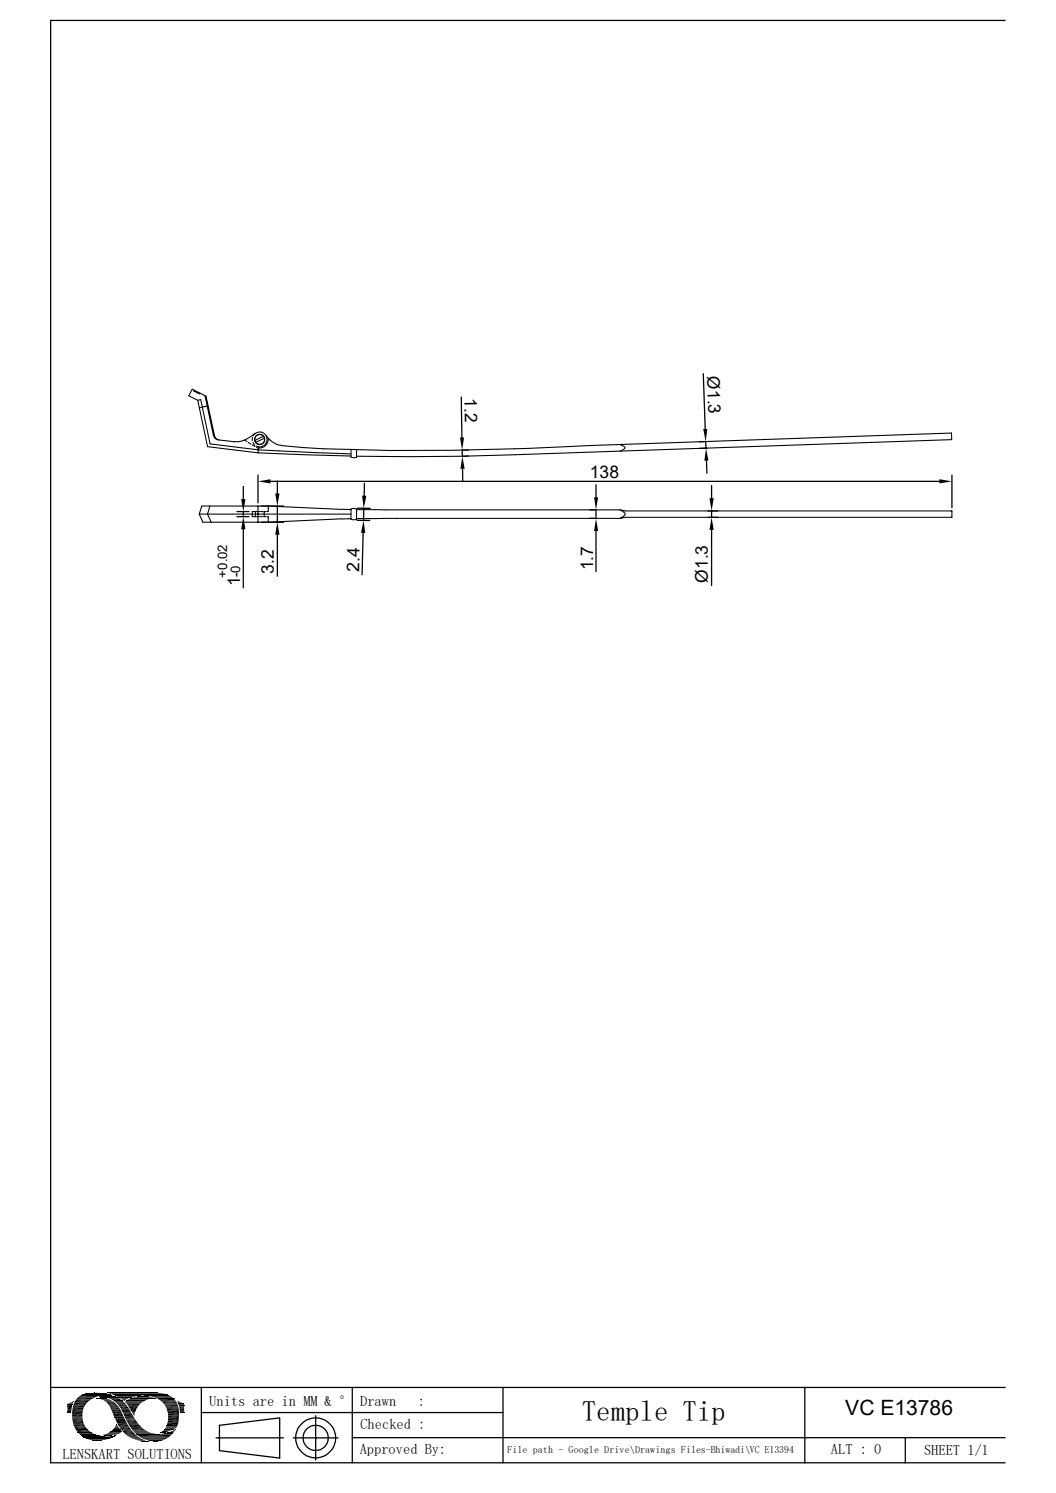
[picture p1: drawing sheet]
<svg xmlns="http://www.w3.org/2000/svg" width="210mm" height="297mm" viewBox="0 0 210 297" stroke-linecap="round" stroke-linejoin="round" font-family="sans-serif">
<g fill="none" stroke="#000" stroke-width=".21">
<path d="M38.7 77.6l-.1 .2 .1 .1M38.9 77.9l.2 .2M39.2 78.1l.2 .1M39.3 79.6l2 9.3 10 1.2M39.8 78.2l-.1 .2-.2-.1M40.8 78.7l1.7 8M39.9 81.1h-.3M40.3 80.9l-.3 .1M40.8 80.9h-.3M40.9 80.8h.5M42.5 86.7l.3 .5 .5 .3M42.7 86.7l-1.7-7.9-2.8-1.4-.7 1.3 1.8 .9 .6-.1 1.9 8.8 9.6 1.2 18.4 .8"/>
<path d="M42.7 86.7l.3 .5 .5 .3M43.3 87.5l3.4 .4M48.7 87.6l.4 .2M49.4 88l.5 .3M50.2 88.5l.5 .3M50.2 87v.7M50.3 88l.4 .6M50.6 86.3a5.2 5.2 0 0 1-3.9 1.5M50.7 86.3a1.48 1.48 0 0 1 2.4 .7 1.48 1.48 0 0 1-1.7 1.9M50.7 86.3l-.4 .4M51 88.7l.4 .2M51 89l.4 .2"/>
<path d="M51.3 90.1l18.5 .6M51.4 88.9l-.1 1.2M52.5 86.8l-1.8 .8M52.6 87.2l-1.8 .8M53 86.6l.6 .9M53.3 87.2a1.76 1.76 0 0 1-1.9 1.9M53.6 87.5l1.1 .8 1.3 .3M56 88.6l4.2 .4a537.8 537.8 0 0 0 56.8-.4l72.2-2.5 .1 1.4-97.4 3.3h-21M69.8 89.4v1.5l.6 .2 .5-.1v-1.5M123.3 88.4l.5 .3a.4 .4 0 0 1 .5 .4 .4 .4 0 0 1-.4 .4l-.6 .2M39.6 102.3h30.2M41.7 100.7l-.4 1.6 .7 1.6"/>
<path d="M50.8 102.6v.2M50.8 101.8v.1M50.8 102v.2M50.8 102.3v.2M51.3 100.7v3.2M51.6 101.8h-1.4v1h1.4M51.8 102.8h.4M51.8 101.8h.4M52.5 102.8h.3M52.5 101.8h.3M52.5 101.8v.1M52.5 102v.2"/>
<path d="M52.5 102.3v.2M52.5 102.6v.2M53 102.8h.3v.2M53.3 100.7l14.7 .6M53.3 101.6v.2h-.3M53.3 103v.3M53.3 103.4v.2M53.3 103.7v.2M53.3 100.7h-13.2l-.5 1.6 .7 1.6h13M53.3 100.7v.1M53.3 101v.2M53.3 101.3v.2"/>
<path d="M68 103.2l-14.7 .7M68.1 101.3h1.3M69.4 103.2l-1.3 .1M69.4 101.4h.4M69.4 103.2h.4M69.8 101.3l.6-.2 .5 .2M69.8 101.2v2.1l.6 .1 .5-.1v-2.1M70.9 101.4h52.4M123.3 101.4l1 .2h65v1.3h-65l-1 .2 .6-.3a.53 .53 0 0 0 .4-.5 .53 .53 0 0 0-.4-.6zM123.3 103.1l-52.4 .1M14.6 279.4h2.5M15 278.6h3"/>
<path d="M25 279.1h3.2M32.3 279h2.9M14.4 280.8h2.1M14.4 280.6h2.1M14.8 284h2.3M15.3 284.8h2.7M24.1 284.5h2.1M24.5 285h2.1M25 285.4h2.1M25.2 285.6h2.1M25.5 283.3h2.1M26.2 284.4h2.7"/>
<path d="M33.4 282h2.2"/>
<circle cx="51.6" cy="87.4" r=".98"/>
<circle cx="51.6" cy="87.4" r="1.02"/>
</g>
<g fill="none" stroke="#000" stroke-width=".25">
<path d="M199.9 4.1h-189.8v286.9h189.8M91.7 79l.2 8M139.9 74.3l.4 11M48.4 96.8v2.5M51.3 94.5v5.5M53.8 95.8h133M55.2 95.7v2.5M72.5 96.1l-.1 2.5M91.9 89.5v1.3M92 93.3v2.5M92 89.5h1.2M93.2 90.7l-1.1 .1"/>
<path d="M118.5 96.4v2.5M140.3 87.8l.1 1.4M140.5 91.7l.1 2.4M140.5 87.8l-1.4 .1M140.6 89.2h-1.5M141.5 96.6v2.5M189.3 94.5v6.5M47.1 101.8h2.4M47.1 102.8h2.4M48.4 101.8v1M48.4 105.3v11.6M51.9 100.7h4.5"/>
<path d="M51.9 103.9h4.5M55.2 100.7v3.2M55.2 106.4v8.2M71 103.5h2.5M71.1 101.1h2.5M72.2 106l-.2 8.3M72.3 101.1v2.4M117.3 101.4h1M117.3 103.1h1M118.5 101.4v1.7M118.5 105.6v8.1M140.8 101.6h1.9"/>
<path d="M140.8 102.9h1.9M141.5 101.6v1.3M141.5 105.4v11.1M10.1 276h189.8M14.8 278.8h2.9M15.5 277.9h4M40 276v15M70.1 276v15M100 276v15M160.1 276v15M14.4 282.3h2.1M15.1 284.5h2.6"/>
<path d="M23.7 283.9h2.1M24.7 285.2h2.2M25.2 282.8h2.1M33.1 280.1h2.4M33.1 280.4h2.5M33.4 281.8h2.2M40 281h60M43 286h13.4M43.6 283.5l12-1.4v8l-12-1.5zM58.3 286h8.9M62.8 281.6v8.9M70.1 286h129.8"/>
<path d="M180 286v5"/>
<circle cx="62.8" cy="286" r="2.51"/>
<circle cx="62.8" cy="286" r="4"/>
</g>
<g fill="#000">
<path d="M48 99.3h.8l-.4 2.5zM51.3 95.8l2.5-.5v.9zM54.7 98.2h.9l-.4 2.5zM72 98.6h.9l-.6 2.5zM91.5 87h.8l-.4 2.5zM91.9 90.8l.5 2.5h-.8zM118.2 98.9h.8l-.5 2.5zM139.9 85.3h.8l-.4 2.5zM140.4 89.2l.5 2.4-.8 .1zM141.1 99.1h.8l-.4 2.5zM186.8 95.3l2.5 .5-2.5 .4zM48.4 102.8l.4 2.5h-.8z"/>
<path d="M55.2 103.9l.4 2.5h-.9zM72.3 103.5l.3 2.5h-.8zM118.5 103.1l.5 2.5h-.8zM141.5 102.9l.4 2.5h-.8zM13.4 279.3h1zM13.4 279.3l1 .1zM13.4 279.4l1 .1h-1zM13.4 279.4h1v.1zM13.4 279.5l.9 .4h-.9zM13.4 279.5h1l-.1 .4zM13.4 279.9h.9zM13.4 279.9l.8 .4h-.8z"/>
<path d="M13.4 279.9h.9l-.1 .4zM13.5 279.3h.9zM13.8 279.2l.6 .1zM13.8 279.2h.6zM13.9 279.1h.6zM14.4 278.9h.1zM13.9 279.1l.5-.2 .1 .2zM14.4 278.9h.1v.2zM18.4 277.1h1.6zM18.8 277.1h1.2zM19.2 278.2h1.9zM19.3 278.2h1.8z"/>
<path d="M19.3 278.2h1.7zM19.5 278.1l1.5 .1zM19.6 278.1h1zM19.5 278.1h1.2zM19.6 278.1h1.1zM19.7 278.3h1.9zM19.8 277.9h.1zM19.6 278.1h.9zM19.9 278.1h.6zM20.1 278.3l1.7 .1zM19.9 278.1h.4zM20.2 278.1h.1z"/>
<path d="M20.3 278.4l1.6 .1zM20.4 278.5l1.8 .1h-1.4zM20.4 278.5h1.5l.3 .1zM20.6 277.7h1.8zM20.6 277.7h1.7zM20.7 277.7h1.6zM20.8 278.6l1.7 .2h-1.5zM20.8 278.6h1.4l.3 .2zM20.7 277.7h1.4zM21 277.7h1.1zM21 278.8h1.6zM21.1 278.8l1.7 .3h-1.5z"/>
<path d="M21.1 278.8h1.5l.2 .3zM21.3 277.7h.3zM21 277.7h.8zM21.3 277.7h.5zM21.3 279.1l1.8 .2h-1.6zM21.3 279.1h1.5l.3 .2zM21.5 279.3l1.8 .2h-1.6zM21.5 279.3h1.6l.2 .2zM21.6 277.5h.3zM21.7 279.5l1.6 .1zM21.7 279.6l1.8 .1zM21.8 279.7l1.8 .2h-1.7z"/>
<path d="M21.8 279.7h1.7l.1 .2zM21.8 278.2l2 .1zM21.9 279.9l1.8 .1h-1.7zM21.9 279.9h1.7l.1 .1zM22.5 278.6h1.8zM22.6 278.6h1.7zM22.6 278.6l1.8 .2h-1.7zM22.6 278.6h1.7l.1 .2zM22.7 278.8l1.9 .2h-1.6zM22.7 278.8h1.7l.2 .2zM23 279l1.8 .1h-1.6zM23 279h1.6l.2 .1z"/>
<path d="M23.2 279.1l1.8 .3h-1.5zM23.2 279.1h1.6l.2 .3zM23.5 279.4l1.8 .3h-1.6zM23.5 279.4h1.5l.3 .3zM23.7 279.7l1.7 .1zM23.7 278l2 .1zM23.8 279.8l1.9 .4h-1.6zM23.8 279.8h1.6l.3 .4zM23.9 278.1h1.8zM23.9 278.1l1.6 .1zM24 278.2h1.4zM24 278.2h1.5z"/>
<path d="M24.1 278.2l1.3 .1zM24.1 278.2h1.3zM24.1 278.3l1 .1h-.7zM24.1 278.3h1.3l-.3 .1zM24.4 278.4l.6 .1zM24.4 278.4h.7zM24.5 278.5l.3 .1zM24.5 278.5h.5l-.2 .1zM24.6 278.6l.1 .1zM24.6 278.6h.2zM25.5 279.7h2zM25.5 279.7l1.7 .4h-1.5z"/>
<path d="M25.5 279.7h2l-.3 .4zM27.6 277.9h1.9zM28.3 277.8l1.2 .1zM28.3 277.8h.7zM30.5 278.2h.4zM30.5 278.2l.4 .1zM30.8 278.3h.1zM31 277.1h.2zM35.2 278.7l.1 .1zM35.2 278.8h.4zM35.3 278.8l.7 .2h-.7zM35.3 278.8l.7 .2z"/>
<path d="M35.3 279l1.1 .1h-1zM35.3 279l1.1 .1zM35.4 279.1l1.1 .1zM35.4 279.2h1.2zM35.4 279.2l1.2 .1zM35.4 279.3h1.2zM35.5 279.3l1.1 .1h-1.1zM35.5 279.3h1.1v.1zM35.5 279.4l1.1 .1zM35.6 279.5l1 .2h-1zM35.6 279.5h1v.2zM35.6 279.7h1z"/>
<path d="M35.6 279.7l1 .1zM35.6 279.8h1zM35.6 279.8l1 .3h-.9zM35.6 279.8h1v.3zM13.4 280.3l.7 .5h-.7zM13.4 280.3h.8l-.1 .5zM13.4 280.8h.7zM13.4 280.8l.7 .1h-.7zM13.4 280.8h.7v.1zM13.4 280.9l.7 .1zM13.4 281h.7zM14.4 281.3l2 .5h-2z"/>
<path d="M14.4 281.3h2v.5zM18.4 286.5h1.8zM18.4 286.5h1.9zM18.5 286.5l1.1 .1zM18.5 286.5h1.7zM19 286.6h.6zM19.2 286.6h.4zM20.5 285.5h1.9zM20.7 285.5h1.4zM20.7 285.5h1.7zM20.8 285.5h1zM20.8 285.5h1.3z"/>
<path d="M21.1 285.5l.6 .1zM21.1 285.5h.7zM21.3 285.6h.4zM21.4 285.6h.3zM21.5 285.6h.2zM22 280l1.7 .1zM22 280.1l1.9 .3h-1.8zM22 280.1h1.7l.2 .3zM21.6 285.8h1.1zM22 285.7h.7zM22.1 280.4h1.8zM22.1 285.7h.6z"/>
<path d="M22.1 280.4l2 .4h-1.8zM22.1 280.4h1.8l.2 .4zM22.1 284.7h2zM22.2 284.6l1.9 .1zM22.3 280.8l2 .4h-1.8zM22.3 280.8h1.8l.2 .4zM22.3 284.6h1.7zM22.3 285.7h.5zM22.4 285.7h.4zM22.5 281.2l2.1 .6h-1.9zM22.5 281.2h1.8l.3 .6zM22.5 284.4h1.4z"/>
<path d="M22.5 284.4l1.5 .2h-1.7zM22.5 284.4h1.4l.1 .2zM22.6 285.7h.3zM22.7 281.8l1.9 .1zM22.7 285.7h.2zM22.8 281.9l1.8 .1zM22.8 282h1.9zM22.8 284.1l1.1 .3h-1.4zM22.8 284.1h.9l.2 .3zM22.8 282l1.9 .1zM22.8 282.1h1.9zM22.8 284l.9 .1z"/>
<path d="M22.9 282.1l1.9 .1h-1.9zM22.9 282.1h1.8l.1 .1zM22.9 282.2l2.3 .9h-1.9zM22.9 282.2h1.9l.4 .9zM22.9 283.8l.7 .2h-.8zM22.9 283.8h.6l.1 .2zM23 283.6l.5 .2h-.6zM23 283.6h.4l.1 .2zM23.1 283.5h.2zM23 283.6h.4zM23.1 283.5l.3 .1zM23.2 283.4l.1 .1z"/>
<path d="M24.1 280.2l1.6 .2h-1.6zM24.1 280.2h1.6v.2zM24.1 280.4l2 .6h-1.7zM24.1 280.4h1.6l.4 .6zM24.4 281l1.8 .2h-1.7zM24.4 281h1.7l.1 .2zM24.5 281.2l2 .5h-1.7zM24.5 281.2h1.7l.3 .5zM24.8 281.7l1.9 .4h-1.8zM24.8 281.7h1.7l.2 .4zM24.9 282.1l1.9 .1h-1.8zM24.9 282.1h1.8l.1 .1z"/>
<path d="M25 282.2l1.8 .1zM25 282.3l1.9 .1zM25 282.4h1.9zM25.1 282.4h1.9zM25.1 282.4l2 .2h-1.9zM25.1 282.4h1.9l.1 .2zM25.2 282.6l1.9 .1zM25.6 283.4l2.5 .5h-2.1zM25.6 283.4h2l.5 .5zM25.7 280.1l1.3 .5h-1zM25.7 280.1h1.5l-.2 .5zM25.9 285.9l2 .2h-1.7z"/>
<path d="M25.9 285.9h1.7l.3 .2zM26 280.6h1zM26.1 280.6l.7 .4h-.5zM26.1 280.6h.9l-.2 .4zM26.2 286.1l2 .2h-1.5zM26.2 286.1h1.7l.3 .2zM26.3 281l.5 .1h-.4zM26.3 281h.5v.1zM26.4 281.1l.4 .2h-.3zM26.4 281.1h.4v.2zM26.5 281.3l.2 .3zM26.5 281.3h.3l-.1 .3z"/>
<path d="M26.6 281.6h.1zM26.7 286.3h1.7zM26.9 286.3l1.9 .3h-1.2zM26.9 286.3h1.5l.4 .3zM27.6 286.6h1.3zM27.7 286.6h1.4zM28.1 286.6l1.1 .1zM28.2 286.7h1.1zM28.3 286.7h1.1zM28.6 286.7l.9 .1zM28.7 286.8h.8zM29 286.8h.6z"/>
<path d="M29.3 286.8h.3zM29.4 286.8h.2zM29.7 286.6l2 .1zM30.3 286.7h1.3zM30.3 286.7h1.4zM30.5 286.7h.9zM30.5 286.7h1.1zM30.6 286.7l.5 .1zM30.6 286.7h.8zM30.8 286.8h.3zM31.9 285.1h.1zM31.9 285.1h.2z"/>
<path d="M31.9 285.1h.4zM32 285h.4zM32.2 284.9h.8zM32.2 284.9h.9zM32 285l.2-.1 .2 .1zM32.2 284.9h.8l-.6 .1zM32.3 284.8l.8 .1zM32.3 284.8h.9zM32.4 285.2h1.9zM32.3 284.8l.2-.2 .7 .2zM32.5 284.6h1.3l-.6 .2zM32.6 284.6h1.2z"/>
<path d="M32.6 284.6h1.3zM32.7 285.2h1.6zM32.8 284.3l1.1 .3h-1.3zM32.8 284.3h1.7l-.6 .3zM32.8 285.2h1.5zM32.8 284.3h1.7zM32.9 284.1h1.9zM32.9 284.1l1.6 .2h-1.7zM32.9 284.1h1.9l-.3 .2zM32.9 285.1h1.5zM33.2 285h1.3zM33.3 280.7l2.3 .4h-2.2z"/>
<path d="M33.3 280.7h2.3v.4zM33.3 283.1l2 .4h-2.2zM33.3 283.1h2.1l-.1 .4zM33.3 285h1.2zM33.4 282.1l2.1 .5h-2.1zM33.4 282.1h2.2l-.1 .5zM33.4 285h1.1zM33.7 284.9h.8zM33.8 284.9h.8zM34 284.8h.6zM34 284.8l.2-.1 .4 .1zM34.2 284.7h.5l-.1 .1z"/>
<path d="M34.2 284.7l.3-.1 .2 .1zM34.5 284.6h.3l-.1 .1zM34.5 284.6l.3-.2v.2zM34.8 284.4v.2zM35.7 280.1l.9 .1zM35.7 280.2l.9 .5h-.8zM35.7 280.2h.9v.5zM35.8 280.7l.8 .2h-.8zM35.8 280.7h.8v.2zM35.8 280.9l.8 .1h-.8zM35.8 280.9h.8v.1zM35.8 281l.8 .1z"/>
<path d="M35.8 281.1h.8zM35.9 281.1h.7zM36 281.1h.6zM36.1 281.1h.5zM36.5 281.1h.1z"/>
</g>
<g fill="none" stroke="#000" stroke-width=".2">
<path d="M14.6 279.6h2.3M14.8 279h2.6M15.1 278.4h3M15.4 278h3.5M15.8 277.7h3.9M16 277.7h4M16 277.6h4.2M16.4 277.5h5.5M16.6 277.4h5.1M16.8 277.3h4.7M17 277.3h4.3M17.2 277.2h3.9"/>
<path d="M17.6 277.2h3M19.1 278.2h2.1M19.1 278.3h2.2M19.8 277.9h3.2M19.9 277.9h2.9M20.2 277.8h2.4M20.2 277.7h2.3M20.4 277.9h2.7M20.7 278h2.7M21.1 277.5l-5 .1M21.3 278h2.1M21.4 278.1h2.3"/>
<path d="M21.4 277.1h10.3M21.5 277.1h10.5M21.6 277.2h11M21.6 277.5h-5.2M21.9 277.3h10.8M22.1 277.3h10.8M22.3 277.4h10.8M22.4 277.5h10.9M22.6 277.5h10.8M22.6 277.6h11.1M22.9 277.6h10.9M23 277.7h4.4"/>
<path d="M23.1 277.8h4.2M23.3 277.9h3.3M23.5 277.9h2.7M23.6 278h2.5M23.7 278h2.2M24.9 278.8h3.7M24.9 278.9h3.5M24.9 279h3.4M25 278.7h3.7M25.1 278.6h3.7M25.1 278.6h4.1M25.2 279.3h2.7"/>
<path d="M25.4 278.4h3.9M25.5 278.4h4.2M25.5 279.7h2M26 278.2h4.9M26.2 278.1h4.4M26.3 278h4.2M26.7 278h3.5M26.8 277.9h3.2M27.2 277.9h2.6M29.4 277.7h4.4M29.5 277.7h4.5M30.1 278.3h-4.4"/>
<path d="M30.1 277.9h4.1M30.4 278h3.9M30.8 278.1h3.7M30.9 278.2h-5M31.1 278.2h3.4M31.3 278.3h3.3M32 278.7h3M32.2 278.8h2.9M32.5 279.1h2.7M32.6 279.2h2.7M32.6 279.3h2.7M32.7 279.4h2.6"/>
<path d="M32.7 279.5h2.6M32.8 279.5h2.5M33 279.9h2.5M14.4 281.3h2M14.4 281.9h2M14.4 282h2M14.4 282.1h2M14.4 282.5h2.1M14.5 280.1h2.1M14.6 283.3h2.1M14.7 283.8h2.3M15.1 284.4h2.3"/>
<path d="M15.4 284.9h2.7M15.5 284.9h2.6M15.5 285h2.8M15.6 285.1h2.8M15.7 285.2h3M15.7 285.3h3.4M16 285.4h3.1M16 285.5h3.6M16.1 285.6h3.8M16.3 285.6h3.6M16.3 285.7h4.1M16.3 285.7h4.5"/>
<path d="M16.4 285.8h5.2M16.4 285.8h6.3M16.6 285.9h5.8M16.8 286h5.5M17 286.1h5M17.1 286.1h4.8M17.1 286.2h4.7M17.2 286.2h4.5M17.4 286.3h4.1M17.8 286.4h3.2M17.9 286.5h2.9M20.3 285.4h2.7"/>
<path d="M20.3 285.5h2.5M20.6 285.4h2.6M20.8 285.3h2.7M21.2 285.2h2.5M21.3 285.1h2.6M21.6 284.9h2.5M21.6 285.1h2.3M21.9 284.8h2.3M22 284.8h2.2M22.1 284.7h2M24.2 284.8l-2.3 .1M25.5 285.8h2.1"/>
<path d="M26.2 284.3h2.4M26.4 284.5h2.5M26.4 284.6h2.6M26.5 284.6h2.7M26.5 284.8h2.9M26.6 284.9h3.1M26.8 285h3.1M26.8 285.1h3.3M26.9 285.1h3.4M27 285.2h3.6M27.1 285.2h4.1M27.1 285.3h7.1"/>
<path d="M27.2 285.4h7M27.6 285.8h6.2M27.9 285.9h5.7M28 286h5.4M28.1 286h5.3M28.2 286.2h5.1M28.6 286.3h4.4M28.9 286.4h3.9M29.1 286.5h3.4M29.6 286.6h2.6M29.7 286.6h2.4M31.8 285.2h2.4"/>
<path d="M32.9 284.1h2.1M32.9 284h2.2M33 284h2.1M33 283.9h2.2M33.1 283.8h2.1M33.1 283.7h2.2M33.1 283.6h2.2M33.2 280.6h2.4M33.3 283h2.2M33.4 281.6h2.2"/>
</g>
<path d="M15.2 278.2h3.5M32.8 279.7h2.6M14.4 282.8h2.2M23.5 283.6h2.1M24.3 284.7h2.1M25.4 283.1h2.1M27.3 285.6h6.8" fill="none" stroke="#000" stroke-width=".3"/>
<path d="M14.7 279.1h2.7M22 278.4h2.3M25.3 279.5h2.5M31.5 278.5h3.4M14.5 283.1h2.2M14.9 284.2h2.5M23.3 283.3h2.1M23.9 284.2h2.1M26 284.1h2.5M33.4 282.7h2.1" fill="none" stroke="#000" stroke-width=".34"/>
<path d="M14.5 279.8h2.3M14.4 280.3h2.2M14.6 283.5h2.3M33.4 281.3h2.2" fill="none" stroke="#000" stroke-width=".38"/>
<path d="M14.4 281.1h2" fill="none" stroke="#000" stroke-width=".42"/>
<text font-size="5.7" x="115.7" y="282.6">Temple Tip</text>
<text font-size="4.2" x="168.1" y="281.5">VC E13786</text>
<g font-size="3.5">
<text x="140.6" y="74.8" transform="rotate(88 140.6 74.8)">Ø1.3</text>
<text x="92.4" y="79.2" transform="rotate(89 92.4 79.2)">1.2</text>
<text x="117.3" y="95.1">138</text>
<text x="71.4" y="113.8" transform="rotate(-88 71.4 113.8)">2.4</text>
<text x="117.9" y="113.5" transform="rotate(-90 117.9 113.5)">1.7</text>
<text x="47.8" y="116.7" transform="rotate(-90 47.8 116.7)">1</text>
<text x="54.5" y="114.2" transform="rotate(-90 54.5 114.2)">3.2</text>
<text x="140.8" y="116" transform="rotate(-90 140.8 116)">Ø1.3</text>
</g>
<g font-size="2.9">
<text x="41.6" y="279.6">Units are in MM &amp; °</text>
<text x="71.6" y="279.6">Drawn</text>
<text x="83.1" y="279.6">:</text>
<text x="71.7" y="284.3">Checked :</text>
<text x="12.4" y="290.1">LENSKART SOLUTIONS</text>
<text x="71.5" y="289.2">Approved By:</text>
<text x="165.3" y="289.4">ALT : 0</text>
<text x="183.8" y="289.4">SHEET 1/1</text>
</g>
<g font-size="2.6">
<text x="45.2" y="114.9" transform="rotate(-90 45.2 114.9)">+0.02</text>
<text x="47.8" y="114.8" transform="rotate(-90 47.8 114.8)">-0</text>
</g>
<text font-size="2" x="100.9" y="289.1">File path - Google Drive\Drawings Files-Bhiwadi\VC E13394</text>
</svg>
